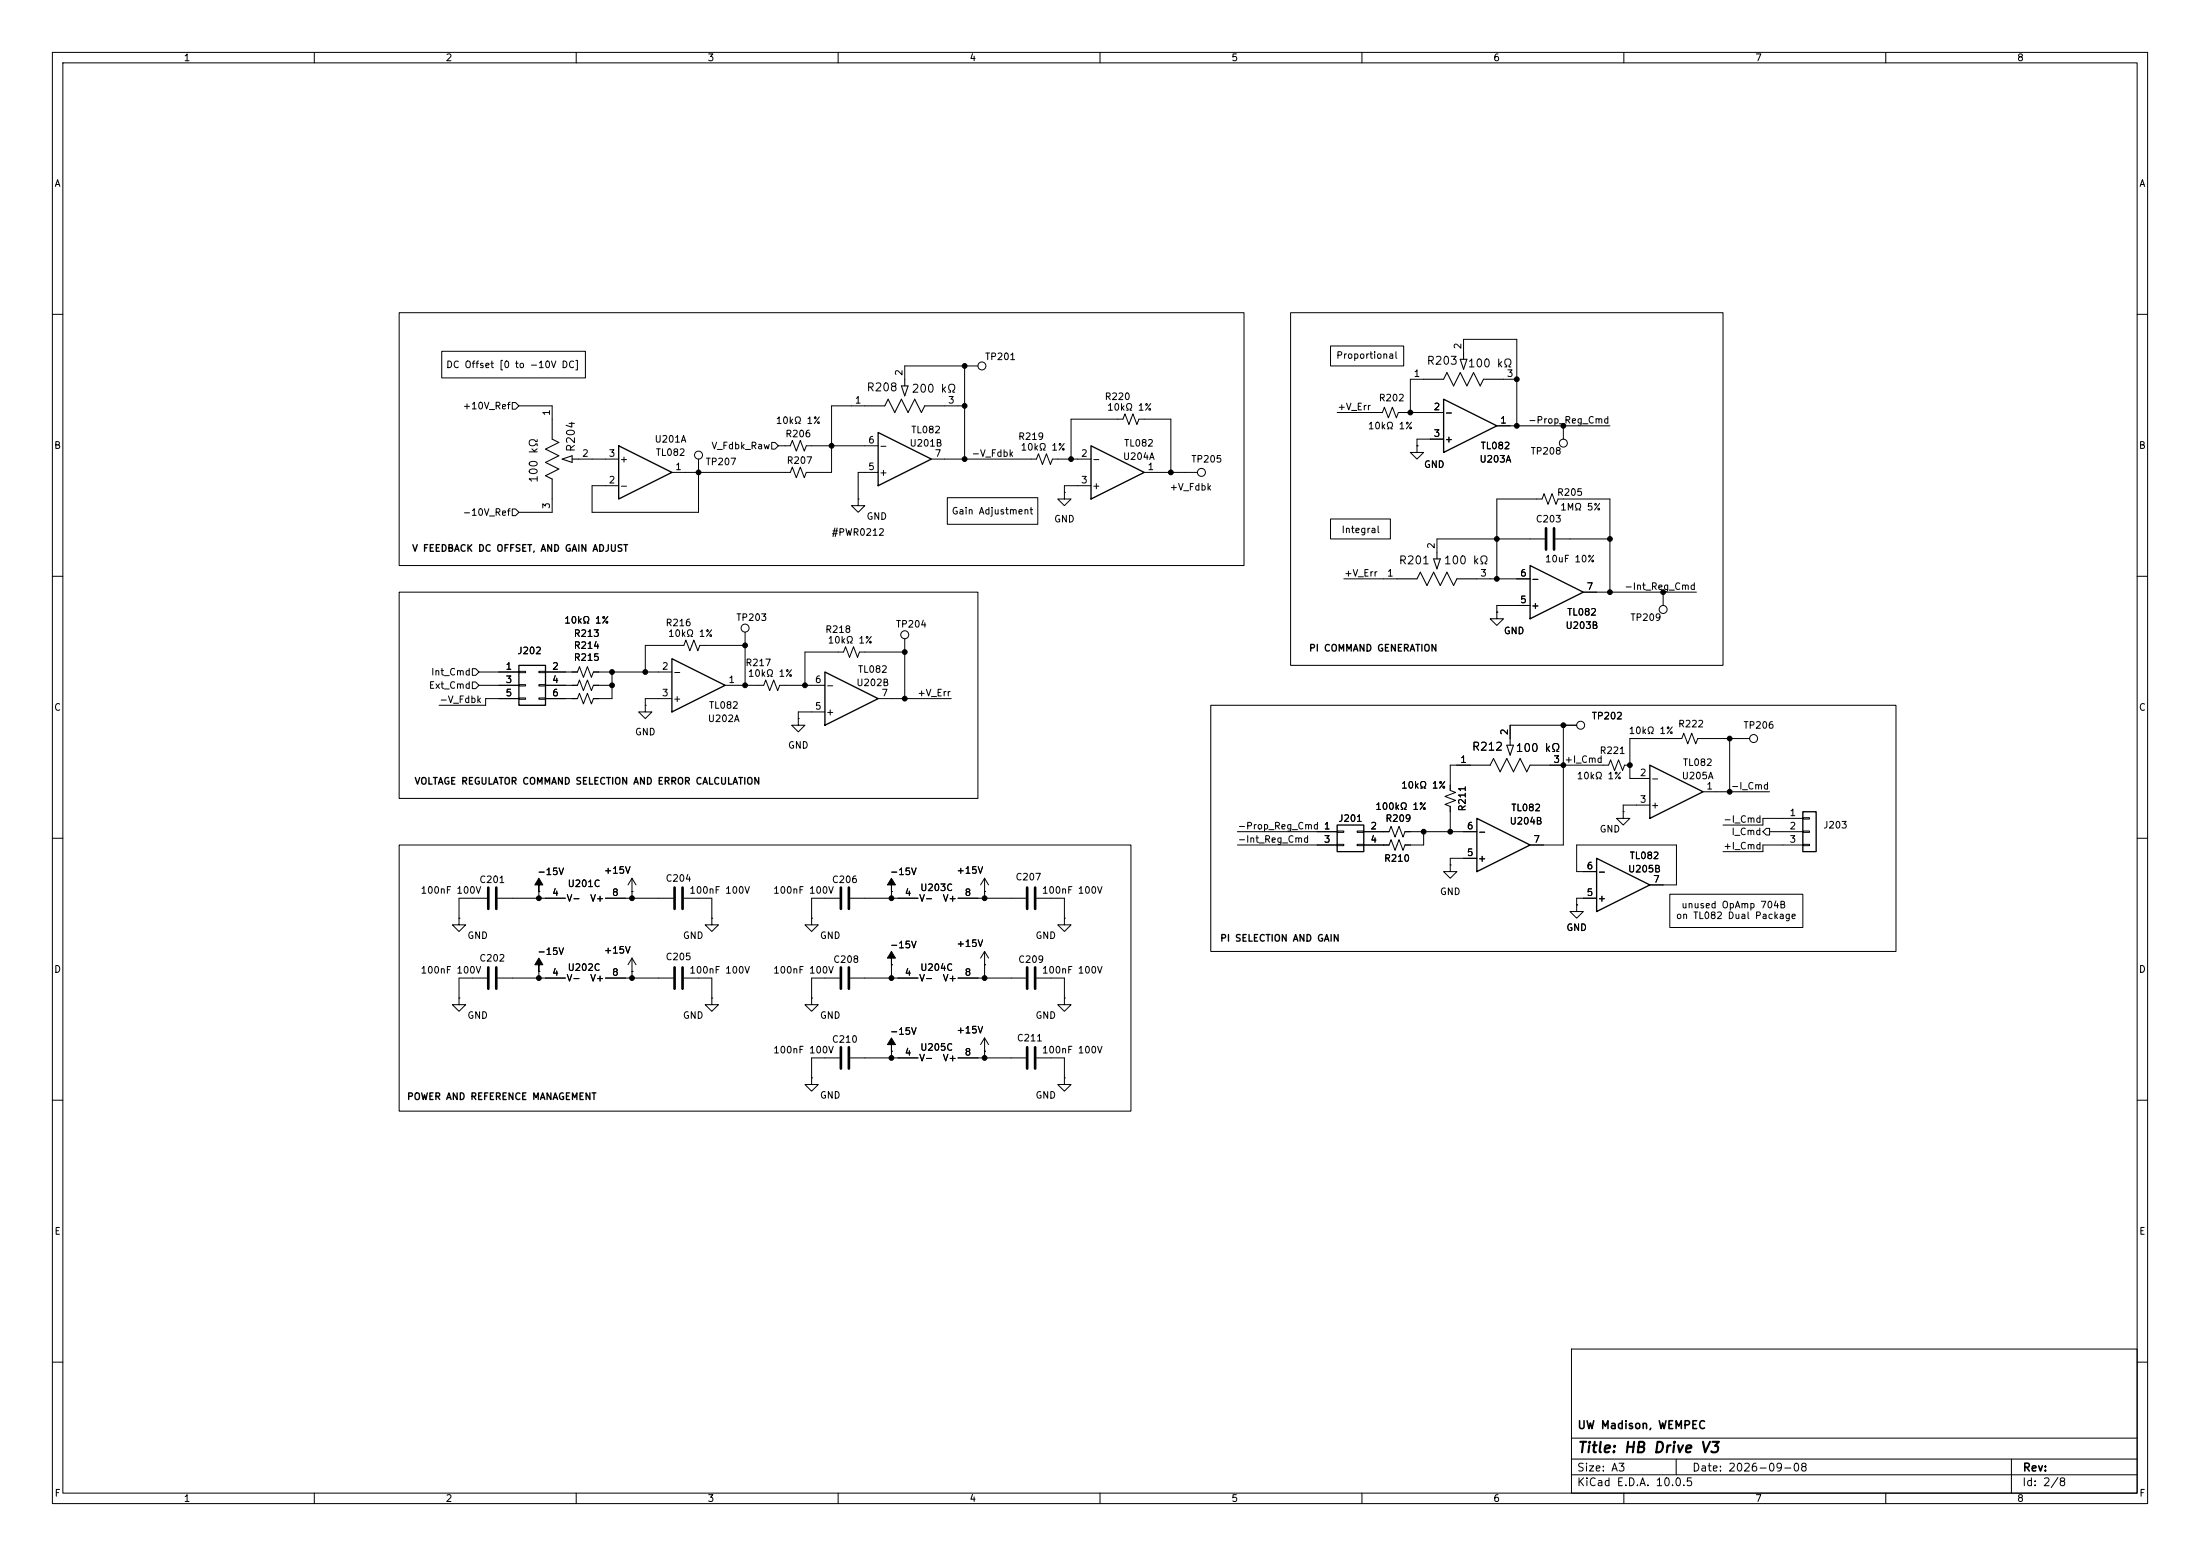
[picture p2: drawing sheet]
<svg xmlns="http://www.w3.org/2000/svg" width="420mm" height="297mm" viewBox="0 0 420 297" stroke-linecap="round" stroke-linejoin="round" font-family="sans-serif">
<g fill="none" stroke="#000" stroke-width=".19">
<path d="M10 10h400v277h-400zM12 12h396v273h-396zM60 10v2M110 10v2M160 10v2M210 10v2M260 10v2M310 10v2M360 10v2M76.2 59.7h161.3v48.3h-161.3zM246.4 59.7h82.5v67.3h-82.5zM10 60h2"/>
<path d="M84.3 67.1h27.5v5h-27.5zM97.8 76.8h.6l.7 .7-.7 .6h-.6zM99.1 77.5h6.3v2.5M165.1 77.5h-6.4v12.7h-4.8l-.4 1-.7-2-.8 2-.7-2-.4 1h-22.6M180.3 77.5h3.8M184.1 69.9v17.7M186.7 69.9h-14v2.5M254 66h14v3.9h-14zM255.3 78.7h8.6l.4-1 .7 2.1 .8-2.1 .8 2.1 .4-1.1h8.6M271.8 72.4h-2.6v6.3M279.4 67.3v-2.5h10.2v16.5M287 72.4h2.6"/>
<path d="M408 60h2M97.8 97.2h.6l.7 .6-.7 .6h-.6zM105.4 95.3v2.5h-6.3M110.5 87.6h7.6M133.3 87.6v10.2h-20.3v-5.1h5.1M147.3 84.5h.7l.6 .6-.6 .6h-.7zM148.6 85.1h2.3l.4-1 .7 2 .8-2 .7 2 .4-1h13.7M163.8 95.3v1.2h1.3l-1.3 1.3-1.2-1.3h1.2M163.8 95.3h.1M167.6 90.2h-3.8v5.1M177.8 87.6h20.1l.3-1 .8 2 .8-2 .7 2 .4-1h7.4M180.8 95h17.3v5.1h-17.3z"/>
<path d="M203.2 94v1.3h1.3l-1.3 1.2-1.3-1.2h1.3M203.2 94h.1M204.5 87.6v-7.6h9.9l.4-1 .7 2 .8-2 .7 2 .4-1h6.1v10.2M208.3 92.7h-5.1v1.3M218.4 90.2h10.2M254 99.1h11.4v3.8h-11.4zM270.5 85.1v1.3h1.3l-1.3 1.2-1.3-1.2h1.3M270.5 85.1h.1M275.6 83.8h-5.1v1.3M285.7 81.3h21.6M298.4 81.3v2.5M10 110h2"/>
<path d="M76.2 113h110.5v39.4h-110.5zM256.5 110.5h10.2M281.9 110.5h10.2M285.7 116.8v1.3h1.3l-1.3 1.3-1.2-1.3h1.2M285.7 116.8h.1M285.7 110.5v-15.2h8.7l.4-1.1 .7 2.1 .8-2.1 .8 2.1 .3-1h9.9v17.7M292.1 115.6h-6.4v1.2M294.9 102.9h-20.6v2.5M296.9 102.9h10.4M302.3 113h21.5M317.5 113v2.6M408 110h2"/>
<path d="M90.2 127.6h.6l.6 .7-.6 .6h-.6zM90.2 130.2h.6l.6 .6-.6 .6h-.6zM91.4 130.8h7.7M91.4 128.3h7.7M99.1 128.1h1.2v.3h-1.2zM99.1 130.7h1.2v.2h-1.2zM99.1 133.2h1.2v.3h-1.2zM99.1 133.4h-6.4v1.2h-8.9M102.9 128.1h1.2v.3h-1.2zM102.9 130.7h1.2v.2h-1.2zM102.9 133.2h1.2v.3h-1.2zM104.1 130.8h6.1l.4-1 .8 2 .7-2 .8 2 .4-1h3.5"/>
<path d="M104.1 128.3h6.1l.4-1 .8 2 .7-2 .8 2 .4-1h15M116.8 128.3v5.1h-3.5l-.4 1-.8-2.1-.7 2.1-.8-2.1-.4 1.1h-6.1M123.2 134.6v1.3h1.3l-1.3 1.3-1.3-1.3h1.3M123.2 134.6h.1M128.3 133.4h-5.1v1.2M138.4 130.8h7.4l.4-1 .7 2 .8-2 .8 2 .3-1h8.7M142.2 123.2h-8.6l-.4 1-.7-2-.8 2-.8-2-.3 1h-7.4v5.1M142.2 120.7v10.1M152.4 137.2v1.2h1.3l-1.3 1.3-1.3-1.3h1.3M152.4 137.2h.1M157.5 135.9h-5.1v1.3M167.6 133.4h14"/>
<path d="M172.7 124.5h-8.6l-.4 1-.8-2.1-.7 2.1-.8-2.1-.4 1.1h-7.3v6.3M172.7 121.9v11.5M231.1 134.6h130.8v47h-130.8zM298.4 138.4v22.9h-6.3M301 138.4h-12.7v2.6M10 160h2M236.2 158.8h19.1M255.3 158.6h1.2v.3h-1.2zM259.1 158.6h1.2v.3h-1.2zM260.3 158.8h4.9l.4-1.1 .7 2.1 .8-2.1 .7 2.1 .4-1h13.7M271.8 158.8v2.5h-3.6l-.4 1-.7-2-.8 2-.7-2-.4 1h-4.9M280.7 146.1h-3.8v4.8l1 .4-2.1 .7 2.1 .8-2.1 .7 1.1 .4v4.9"/>
<path d="M295.9 146.1h11.2l.4-1.1 .7 2.1 .8-2.1 .8 2.1 .3-1h1M309.9 154.9v1.3h1.2l-1.2 1.3-1.3-1.3h1.3M309.9 154.9h.1M315 153.7h-5.1v1.2M325.1 151.1h12.7M330.2 141v10.1M334 141h-9.9l-.4 1-.7-2-.8 2-.8-2-.3 1h-10v7.6h3.9M337.2 158.1h.6v1.3h-.6l-.7-.6zM337.8 158.8h6.4M344.2 156.1h1.2v.2h-1.2zM344.2 158.6h1.2v.3h-1.2zM344.2 156.2h-7.7v1.3h-7.6"/>
<path d="M408 160h2M76.2 161.3h139.7v50.8h-139.7zM87.6 175.3v1.2h1.3l-1.3 1.3-1.2-1.3h1.2M87.6 175.3h.1M93 171.5h-5.4v3.8M95 171.5h12.9M102.9 170.2h.1M102.9 170.2v1.3M115.6 171.5h12.9M120.6 170.2h.1M120.6 167.6l-.7 1.3M120.6 167.6l.8 1.3"/>
<path d="M120.6 167.6v3.9M130.6 171.5h5.3v3.8M135.9 175.3v1.2h-1.3l1.3 1.3 1.3-1.3h-1.3M135.9 175.3h.1M154.9 175.3v1.2h1.3l-1.3 1.3-1.2-1.3h1.2M154.9 175.3h.1M160.3 171.5h-5.4v3.8M162.3 171.5h13M170.2 170.2h.1M170.2 170.2v1.3M182.9 171.5h12.9M188 170.2h.1"/>
<path d="M188 167.6v3.9M188 167.6l-.8 1.3M188 167.6l.7 1.3M197.9 171.5h5.3v3.8M203.2 175.3v1.2h-1.3l1.3 1.3 1.3-1.3h-1.3M203.2 175.3h.1M236.2 161.3h19.1M255.3 161.2h1.2v.2h-1.2zM259.1 161.2h1.2v.2h-1.2zM276.9 165.1v1.3h1.2l-1.2 1.2-1.3-1.2h1.3M276.9 165.1h.1M281.9 163.8h-5v1.3"/>
<path d="M301 172.7v1.3h1.3l-1.3 1.3-1.3-1.3h1.3M301 172.7h.1M304.8 171.5h-3.8v1.2M304.8 166.4h-3.8v-5.1h19v7.6h-5M318.8 170.7h25.4v6.3h-25.4zM344.2 161.2h1.2v.2h-1.2zM344.2 161.3h-7.7v1.3h-7.6M87.6 190.5v1.3h1.3l-1.3 1.2-1.2-1.2h1.2M87.6 190.5h.1M93 186.7h-5.4v3.8M95 186.7h12.9M102.9 185.4h.1"/>
<path d="M102.9 185.4v1.3M115.6 186.7h12.9M120.6 185.4h.1M120.6 182.9v3.8M120.6 182.9l-.7 1.3M120.6 182.9l.8 1.3M130.6 186.7h5.3v3.8M135.9 190.5v1.3h-1.3l1.3 1.2 1.3-1.2h-1.3M135.9 190.5h.1M154.9 190.5v1.3h1.3l-1.3 1.2-1.2-1.2h1.2M154.9 190.5h.1M160.3 186.7h-5.4v3.8"/>
<path d="M162.3 186.7h13M170.2 184.2h.1M170.2 184.2v2.5M182.9 186.7h12.9M188 184.2h.1M188 198.1l-.8 1.3M188 198.1l.7 1.3M188 181.6v5.1M188 198.1v3.8M188 181.6l-.8 1.3M188 181.6l.7 1.3M197.9 186.7h5.3v3.8"/>
<path d="M203.2 190.5v1.3h-1.3l1.3 1.2 1.3-1.2h-1.3M203.2 190.5h.1M10 210h2M154.9 205.7v1.3h1.3l-1.3 1.3-1.2-1.3h1.2M154.9 205.7h.1M160.3 201.9h-5.4v3.8M162.3 201.9h13M170.2 200.7h.1M170.2 200.7v1.2M182.9 201.9h12.9M188 200.7h.1M197.9 201.9h5.3v3.8"/>
<path d="M203.2 205.7v1.3h-1.3l1.3 1.3 1.3-1.3h-1.3M203.2 205.7h.1M408 210h2M300 257.5h108v27.5h-108zM10 260h2M300 278.5h108M300 274.5h108M320 278.5v3M384 278.5v6.5M408 260h2M60 285v2M110 285v2"/>
<path d="M160 285v2M210 285v2M260 285v2M300 281.5h108M310 285v2M360 285v2"/>
<circle cx="187.5" cy="69.8" r=".76"/>
<circle cx="133.3" cy="86.9" r=".76"/>
<circle cx="229.4" cy="90.2" r=".76"/>
<circle cx="298.5" cy="84.6" r=".76"/>
<circle cx="142.2" cy="119.9" r=".76"/>
<circle cx="317.5" cy="116.3" r=".76"/>
<circle cx="172.7" cy="121.2" r=".76"/>
<circle cx="301.8" cy="138.4" r=".76"/>
<circle cx="334.8" cy="141" r=".76"/>
</g>
<g fill="none" stroke="#000" stroke-width=".51">
<path d="M295.1 100.8v4.1M296.7 100.8v4.1M93.2 169.4v4.1M94.7 169.4v4.1M128.8 169.4v4.1M130.3 169.4v4.1M160.5 169.4v4.1M162.1 169.4v4.1M196.1 169.4v4.1M197.6 169.4v4.1M93.2 184.7v4M94.7 184.7v4"/>
<path d="M128.8 184.7v4M130.3 184.7v4M160.5 184.7v4M160.5 199.9v4.1M162.1 184.7v4M162.1 199.9v4.1M196.1 184.7v4M196.1 199.9v4.1M197.6 184.7v4M197.6 199.9v4.1"/>
</g>
<g fill="#000" stroke="#000" stroke-width=".19">
<path d="M102.9 167.6l.7 1.3h-.7v1.3v-1.3h-.8zM170.2 167.6l.7 1.3h-.7v1.3v-1.3h-.8zM102.9 182.9l.7 1.3h-.7v1.2v-1.2h-.8zM170.2 181.6l.7 1.3h-.7v1.3v-1.3h-.8zM170.2 198.1l.7 1.3h-.7v1.3v-1.3h-.8z"/>
<circle cx="184.1" cy="69.9" r=".46"/>
<circle cx="184.1" cy="77.5" r=".46"/>
<circle cx="269.2" cy="78.7" r=".46"/>
<circle cx="289.6" cy="72.4" r=".46"/>
<circle cx="133.3" cy="90.2" r=".46"/>
<circle cx="158.7" cy="85.1" r=".46"/>
<circle cx="184.1" cy="87.6" r=".46"/>
<circle cx="204.5" cy="87.6" r=".46"/>
<circle cx="223.5" cy="90.2" r=".46"/>
<circle cx="289.6" cy="81.3" r=".46"/>
<circle cx="298.4" cy="81.3" r=".46"/>
<circle cx="285.7" cy="110.5" r=".46"/>
<circle cx="285.7" cy="102.9" r=".46"/>
<circle cx="307.3" cy="113" r=".46"/>
<circle cx="307.3" cy="102.9" r=".46"/>
<circle cx="317.5" cy="113" r=".46"/>
<circle cx="116.8" cy="128.3" r=".46"/>
<circle cx="116.8" cy="130.8" r=".46"/>
<circle cx="123.2" cy="128.3" r=".46"/>
<circle cx="142.2" cy="123.2" r=".46"/>
<circle cx="142.2" cy="130.8" r=".46"/>
<circle cx="153.7" cy="130.8" r=".46"/>
<circle cx="172.7" cy="124.5" r=".46"/>
<circle cx="172.7" cy="133.4" r=".46"/>
<circle cx="298.4" cy="138.4" r=".46"/>
<circle cx="271.8" cy="158.8" r=".46"/>
<circle cx="276.9" cy="158.8" r=".46"/>
<circle cx="298.4" cy="146.1" r=".46"/>
<circle cx="311.1" cy="146.1" r=".46"/>
<circle cx="330.2" cy="141" r=".46"/>
<circle cx="330.2" cy="151.1" r=".46"/>
<circle cx="102.9" cy="171.5" r=".46"/>
<circle cx="120.6" cy="171.5" r=".46"/>
<circle cx="170.2" cy="171.5" r=".46"/>
<circle cx="188" cy="171.5" r=".46"/>
<circle cx="102.9" cy="186.7" r=".46"/>
<circle cx="120.6" cy="186.7" r=".46"/>
<circle cx="170.2" cy="186.7" r=".46"/>
<circle cx="188" cy="186.7" r=".46"/>
<circle cx="170.2" cy="201.9" r=".46"/>
<circle cx="188" cy="201.9" r=".46"/>
</g>
<g fill="none" stroke="#000" stroke-width=".25">
<path d="M275.6 76.2l10.1 5.1-10.1 5.1zM118.1 85.1l10.2 5.1-10.2 5.1zM167.6 82.6l10.2 5-10.2 5.1zM208.3 85.1l10.1 5.1-10.1 5.1zM292.1 108l10.2 5-10.2 5.1zM99.1 127h5v7.6h-5zM128.3 125.7l10.1 5.1-10.1 5.1zM157.5 128.3l10.1 5.1-10.1 5zM255.3 157.5h5v5.1h-5zM281.9 156.2l10.2 5.1-10.2 5.1zM315 146.1l10.1 5-10.1 5.1zM344.2 154.9h2.5v7.7h-2.5z"/>
<path d="M304.8 163.8l10.2 5.1-10.2 5.1z"/>
</g>
<g fill="none" stroke="#000" stroke-width=".2">
<path d="M165.1 77.5h3.8l.6-1.3 1.3 2.5 1.3-2.5 1.3 2.5 1.2-2.5 1.3 2.5 .6-1.2h3.8M172.1 73.7h1.3l-.7 1.9zM172.7 72.4v1.3M271.8 72.4h3.8l.6-1.3 1.3 2.6 1.3-2.6 1.2 2.6 1.3-2.6 1.3 2.6 .6-1.3h3.8M278.8 68.6h1.2l-.6 1.9zM279.4 67.3v1.3M105.4 80v3.8l1.3 .7-2.6 1.2 2.6 1.3-2.6 1.3 2.6 1.2-2.6 1.3 1.3 .6v3.9M107.3 87.6l1.9-.6v1.3zM109.2 87.6h1.3M266.7 110.5h3.8l.6-1.3 1.3 2.6 1.3-2.6 1.3 2.6 1.2-2.6 1.3 2.6 .6-1.3h3.8M273.7 106.7h1.3l-.7 1.9zM274.3 105.4v1.3"/>
<path d="M280.7 146.1h3.8l.6-1.3 1.3 2.5 1.3-2.5 1.2 2.5 1.3-2.5 1.3 2.5 .6-1.2h3.8M287.7 142.2h1.2l-.6 1.9zM288.3 141v1.2"/>
</g>
<text font-size="2" x="301" y="277.8">Title: HB Drive V3</text>
<g font-size="1.5">
<text x="272.2" y="70">R203</text>
<text x="280.1" y="70.5">100 kΩ</text>
<text x="165.3" y="75.1">R208</text>
<text x="173.9" y="75.3">200 kΩ</text>
<text x="110.1" y="86.4" transform="rotate(-90 110.1 86.4)">R204</text>
<text x="103" y="92.3" transform="rotate(-90 103 92.3)">100 kΩ</text>
<text x="266.9" y="108.1">R201</text>
<text x="275.5" y="108.1">100 kΩ</text>
<text x="280.9" y="143.7">R212</text>
<text x="289.2" y="143.9">100 kΩ</text>
<text x="301" y="273.1">UW Madison, WEMPEC</text>
<text x="300.9" y="281.2">Size: A3</text>
<text x="322.9" y="281.2">Date: 2026-09-08</text>
<text x="386" y="281.2">Rev:</text>
<text x="300.9" y="284">KiCad E.D.A. 10.0.5</text>
<text x="385.9" y="284">Id: 2/8</text>
</g>
<g font-size="1.3">
<text x="35" y="12">1</text>
<text x="85" y="12">2</text>
<text x="135" y="12">3</text>
<text x="185" y="12">4</text>
<text x="235" y="12">5</text>
<text x="285" y="12">6</text>
<text x="335" y="12">7</text>
<text x="385" y="12">8</text>
<text x="10.3" y="36">A</text>
<text x="408.3" y="36">A</text>
<text x="85.1" y="70.6">DC Offset [0 to -10V DC]</text>
<text x="172.6" y="71.9" transform="rotate(-90 172.6 71.9)">2</text>
<text x="187.9" y="69">TP201</text>
<text x="255" y="68.8">Proportional</text>
<text x="279.3" y="66.8" transform="rotate(-90 279.3 66.8)">2</text>
<text x="163.1" y="77.3">1</text>
<text x="180.9" y="77.3">3</text>
<text x="210.8" y="76.7">R220</text>
<text x="263.1" y="76.9">R202</text>
<text x="269.8" y="72.3">1</text>
<text x="287.6" y="72.3">3</text>
<text x="88.2" y="78.4">+10V_Ref</text>
<text x="105.3" y="79.5" transform="rotate(-90 105.3 79.5)">1</text>
<text x="148" y="81.2">10kΩ 1%</text>
<text x="149.8" y="83.8">R206</text>
<text x="173.8" y="83">TL082</text>
<text x="211.3" y="78.7">10kΩ 1%</text>
<text x="255.2" y="78.6">+V_Err</text>
<text x="261" y="82.2">10kΩ 1%</text>
<text x="273.6" y="78.6">2</text>
<text x="273.6" y="83.7">3</text>
<text x="275.7" y="79.7">-</text>
<text x="286.3" y="81.1">1</text>
<text x="291.6" y="81.2">-Prop_Reg_Cmd</text>
<text x="10.2" y="86">B</text>
<text x="111" y="87.5">2</text>
<text x="116.1" y="87.5">3</text>
<text x="118.2" y="88.6">+</text>
<text x="124.9" y="84.8">U201A</text>
<text x="125.1" y="87.3">TL082</text>
<text x="134.6" y="89.1">TP207</text>
<text x="135.7" y="86.1">V_Fdbk_Raw</text>
<text x="150.1" y="88.8">R207</text>
<text x="165.6" y="85">6</text>
<text x="167.7" y="86.1">-</text>
<text x="173.5" y="85.5">U201B</text>
<text x="178.3" y="87.5">7</text>
<text x="185.4" y="87.5">-V_Fdbk</text>
<text x="194.3" y="84.3">R219</text>
<text x="194.7" y="86.3">10kΩ 1%</text>
<text x="206.3" y="87.5">2</text>
<text x="208.4" y="88.6">-</text>
<text x="214.3" y="88.1">U204A</text>
<text x="214.5" y="85.5">TL082</text>
<text x="227.3" y="88.6">TP205</text>
<text x="271.7" y="89.6">GND</text>
<text x="275.7" y="84.8">+</text>
<text x="282.3" y="88.6">U203A</text>
<text x="282.6" y="86.1">TL082</text>
<text x="292.1" y="87.1">TP208</text>
<text x="408.2" y="86">B</text>
<text x="116.1" y="92.6">2</text>
<text x="118.2" y="93.7">-</text>
<text x="128.8" y="90">1</text>
<text x="165.6" y="90">5</text>
<text x="167.7" y="91.1">+</text>
<text x="206.3" y="92.6">3</text>
<text x="208.4" y="93.7">+</text>
<text x="219" y="90">1</text>
<text x="223.2" y="93.9">+V_Fdbk</text>
<text x="297.1" y="94.9">R205</text>
<text x="88.2" y="98.8">-10V_Ref</text>
<text x="105.3" y="97.3" transform="rotate(-90 105.3 97.3)">3</text>
<text x="165.3" y="99.5">GND</text>
<text x="181.6" y="98.5">Gain Adjustment</text>
<text x="201.1" y="100">GND</text>
<text x="293.1" y="100">C203</text>
<text x="297.8" y="97.7">1MΩ 5%</text>
<text x="78.6" y="105.6">V FEEDBACK DC OFFSET, AND GAIN ADJUST</text>
<text x="158.7" y="102.6">#PWR0212</text>
<text x="256" y="102.1">Integral</text>
<text x="274.2" y="104.9" transform="rotate(-90 274.2 104.9)">2</text>
<text x="294.8" y="107.6">10uF 10%</text>
<text x="256.5" y="110.4">+V_Err</text>
<text x="264.7" y="110.4">1</text>
<text x="282.5" y="110.4">3</text>
<text x="290.1" y="110.4">6</text>
<text x="292.2" y="111.5">-</text>
<text x="302.8" y="112.9">7</text>
<text x="310" y="112.9">-Int_Reg_Cmd</text>
<text x="107.6" y="119.3">10kΩ 1%</text>
<text x="127" y="119.8">R216</text>
<text x="140.4" y="118.8">TP203</text>
<text x="290.1" y="115.4">5</text>
<text x="292.2" y="116.5">+</text>
<text x="299.1" y="117.8">TL082</text>
<text x="311.1" y="118.8">TP209</text>
<text x="98.7" y="125.2">J202</text>
<text x="109.4" y="124.2">R214</text>
<text x="109.4" y="121.9">R213</text>
<text x="127.4" y="121.9">10kΩ 1%</text>
<text x="157.4" y="121.1">R218</text>
<text x="157.9" y="123.1">10kΩ 1%</text>
<text x="170.9" y="120.1">TP204</text>
<text x="249.8" y="124.7">PI COMMAND GENERATION</text>
<text x="287" y="121.4">GND</text>
<text x="298.8" y="120.3">U203B</text>
<text x="81.8" y="131.8">Ext_Cmd</text>
<text x="82.2" y="129.2">Int_Cmd</text>
<text x="96.4" y="128.1">1</text>
<text x="96.4" y="130.7">3</text>
<text x="105.3" y="128.1">2</text>
<text x="105.3" y="130.7">4</text>
<text x="109.4" y="126.4">R215</text>
<text x="126.3" y="128.1">2</text>
<text x="128.4" y="129.2">-</text>
<text x="139" y="130.7">1</text>
<text x="142.2" y="127.5">R217</text>
<text x="142.7" y="129.5">10kΩ 1%</text>
<text x="155.5" y="130.7">6</text>
<text x="157.6" y="131.8">-</text>
<text x="163.4" y="131.3">U202B</text>
<text x="163.7" y="128.7">TL082</text>
<text x="10.2" y="136">C</text>
<text x="83.8" y="134.5">-V_Fdbk</text>
<text x="96.4" y="133.2">5</text>
<text x="105.3" y="133.2">6</text>
<text x="126.3" y="133.2">3</text>
<text x="128.4" y="134.3">+</text>
<text x="135.2" y="135.6">TL082</text>
<text x="155.5" y="135.8">5</text>
<text x="157.6" y="136.9">+</text>
<text x="168.2" y="133.2">7</text>
<text x="175" y="133.2">+V_Err</text>
<text x="303.8" y="137.6">TP202</text>
<text x="408.2" y="136">C</text>
<text x="121.1" y="140.7">GND</text>
<text x="135" y="138.1">U202A</text>
<text x="150.3" y="143.2">GND</text>
<text x="288.2" y="140.4" transform="rotate(-90 288.2 140.4)">2</text>
<text x="310.8" y="140.4">10kΩ 1%</text>
<text x="320.3" y="139.1">R222</text>
<text x="332.7" y="139.4">TP206</text>
<text x="278.7" y="145.9">1</text>
<text x="296.4" y="145.9">3</text>
<text x="298.6" y="145.9">+I_Cmd</text>
<text x="300.9" y="149">10kΩ 1%</text>
<text x="305.3" y="144.2">R221</text>
<text x="313" y="148.5">2</text>
<text x="315.1" y="149.6">-</text>
<text x="321" y="149">U205A</text>
<text x="321.2" y="146.5">TL082</text>
<text x="79" y="150.1">VOLTAGE REGULATOR COMMAND SELECTION AND ERROR CALCULATION</text>
<text x="262.5" y="154.9">100kΩ 1%</text>
<text x="267.4" y="150.8">10kΩ 1%</text>
<text x="280.1" y="155" transform="rotate(-90 280.1 155)">R211</text>
<text x="288.4" y="155.1">TL082</text>
<text x="313" y="153.5">3</text>
<text x="315.1" y="154.6">+</text>
<text x="325.7" y="151">1</text>
<text x="330.3" y="151">-I_Cmd</text>
<text x="236.2" y="161.2">-Int_Reg_Cmd</text>
<text x="236.2" y="158.6">-Prop_Reg_Cmd 1</text>
<text x="252.6" y="161.2">3</text>
<text x="252.6" y="158.6">1</text>
<text x="255.4" y="157.2">J201</text>
<text x="261.5" y="158.6">2</text>
<text x="261.5" y="161.2">4</text>
<text x="264.4" y="157.2">R209</text>
<text x="279.9" y="158.6">6</text>
<text x="282" y="159.7">-</text>
<text x="288.1" y="157.7">U204B</text>
<text x="292.6" y="161.2">7</text>
<text x="305.3" y="159.2">GND</text>
<text x="328.9" y="157.4">-I_Cmd</text>
<text x="330.4" y="159.7">I_Cmd</text>
<text x="341.5" y="156.1">1</text>
<text x="341.5" y="158.6">2</text>
<text x="341.5" y="161.2">3</text>
<text x="348" y="158.4">J203</text>
<text x="102.5" y="167.3">-15V</text>
<text x="115.2" y="167.1">+15V</text>
<text x="169.8" y="167.3">-15V</text>
<text x="182.5" y="167.1">+15V</text>
<text x="264.1" y="164.8">R210</text>
<text x="279.9" y="163.7">5</text>
<text x="282" y="164.8">+</text>
<text x="302.8" y="166.2">6</text>
<text x="304.9" y="167.3">-</text>
<text x="310.7" y="166.8">U205B</text>
<text x="311" y="164.3">TL082</text>
<text x="328.9" y="162.4">+I_Cmd</text>
<text x="80.2" y="170.9">100nF 100V</text>
<text x="91.4" y="168.9">C201</text>
<text x="105.3" y="171.3">4</text>
<text x="108.1" y="172.4">V-</text>
<text x="108.3" y="169.6">U201C</text>
<text x="112.6" y="172.4">V+</text>
<text x="116.7" y="171.3">8</text>
<text x="127" y="168.6">C204</text>
<text x="131.5" y="170.9">100nF 100V</text>
<text x="147.5" y="170.9">100nF 100V</text>
<text x="158.7" y="168.9">C206</text>
<text x="172.6" y="171.3">4</text>
<text x="175.4" y="172.4">V-</text>
<text x="175.6" y="170.4">U203C</text>
<text x="179.9" y="172.4">V+</text>
<text x="184.1" y="171.3">8</text>
<text x="193.8" y="168.3">C207</text>
<text x="198.8" y="170.9">100nF 100V</text>
<text x="274.8" y="171.1">GND</text>
<text x="302.8" y="171.3">5</text>
<text x="304.9" y="172.4">+</text>
<text x="315.5" y="168.8">7</text>
<text x="320.9" y="173.7">unused OpAmp 704B</text>
<text x="89.1" y="179.5">GND</text>
<text x="130.3" y="179.5">GND</text>
<text x="156.4" y="179.5">GND</text>
<text x="197.6" y="179.5">GND</text>
<text x="298.9" y="178">GND</text>
<text x="319.9" y="175.7">on TL082 Dual Package</text>
<text x="10.2" y="186">D</text>
<text x="91.4" y="183.8">C202</text>
<text x="102.5" y="182.6">-15V</text>
<text x="108.3" y="185.6">U202C</text>
<text x="115.2" y="182.3">+15V</text>
<text x="127" y="183.6">C205</text>
<text x="159" y="184.1">C208</text>
<text x="169.8" y="181.3">-15V</text>
<text x="175.6" y="185.6">U204C</text>
<text x="182.5" y="181">+15V</text>
<text x="194.3" y="184.1">C209</text>
<text x="232.8" y="180">PI SELECTION AND GAIN</text>
<text x="408.2" y="186">D</text>
<text x="80.2" y="186.1">100nF 100V</text>
<text x="105.3" y="186.6">4</text>
<text x="108.1" y="187.7">V-</text>
<text x="112.6" y="187.7">V+</text>
<text x="116.7" y="186.6">8</text>
<text x="131.5" y="186.1">100nF 100V</text>
<text x="147.5" y="186.1">100nF 100V</text>
<text x="172.6" y="186.6">4</text>
<text x="175.4" y="187.7">V-</text>
<text x="179.9" y="187.7">V+</text>
<text x="184.1" y="186.6">8</text>
<text x="198.8" y="186.1">100nF 100V</text>
<text x="89.1" y="194.8">GND</text>
<text x="130.3" y="194.8">GND</text>
<text x="156.4" y="194.8">GND</text>
<text x="169.8" y="197.8">-15V</text>
<text x="182.5" y="197.6">+15V</text>
<text x="197.6" y="194.8">GND</text>
<text x="147.5" y="201.4">100nF 100V</text>
<text x="158.7" y="199.3">C210</text>
<text x="172.6" y="201.8">4</text>
<text x="175.4" y="202.9">V-</text>
<text x="175.6" y="200.9">U205C</text>
<text x="179.9" y="202.9">V+</text>
<text x="184.1" y="201.8">8</text>
<text x="194" y="199.1">C211</text>
<text x="198.8" y="201.4">100nF 100V</text>
<text x="77.6" y="210.3">POWER AND REFERENCE MANAGEMENT</text>
<text x="156.4" y="210">GND</text>
<text x="197.6" y="210">GND</text>
<text x="10.3" y="236">E</text>
<text x="408.3" y="236">E</text>
<text x="10.3" y="286">F</text>
<text x="35" y="287">1</text>
<text x="85" y="287">2</text>
<text x="135" y="287">3</text>
<text x="185" y="287">4</text>
<text x="235" y="287">5</text>
<text x="285" y="287">6</text>
<text x="335" y="287">7</text>
<text x="385" y="287">8</text>
<text x="408.3" y="286">F</text>
</g>
</svg>
